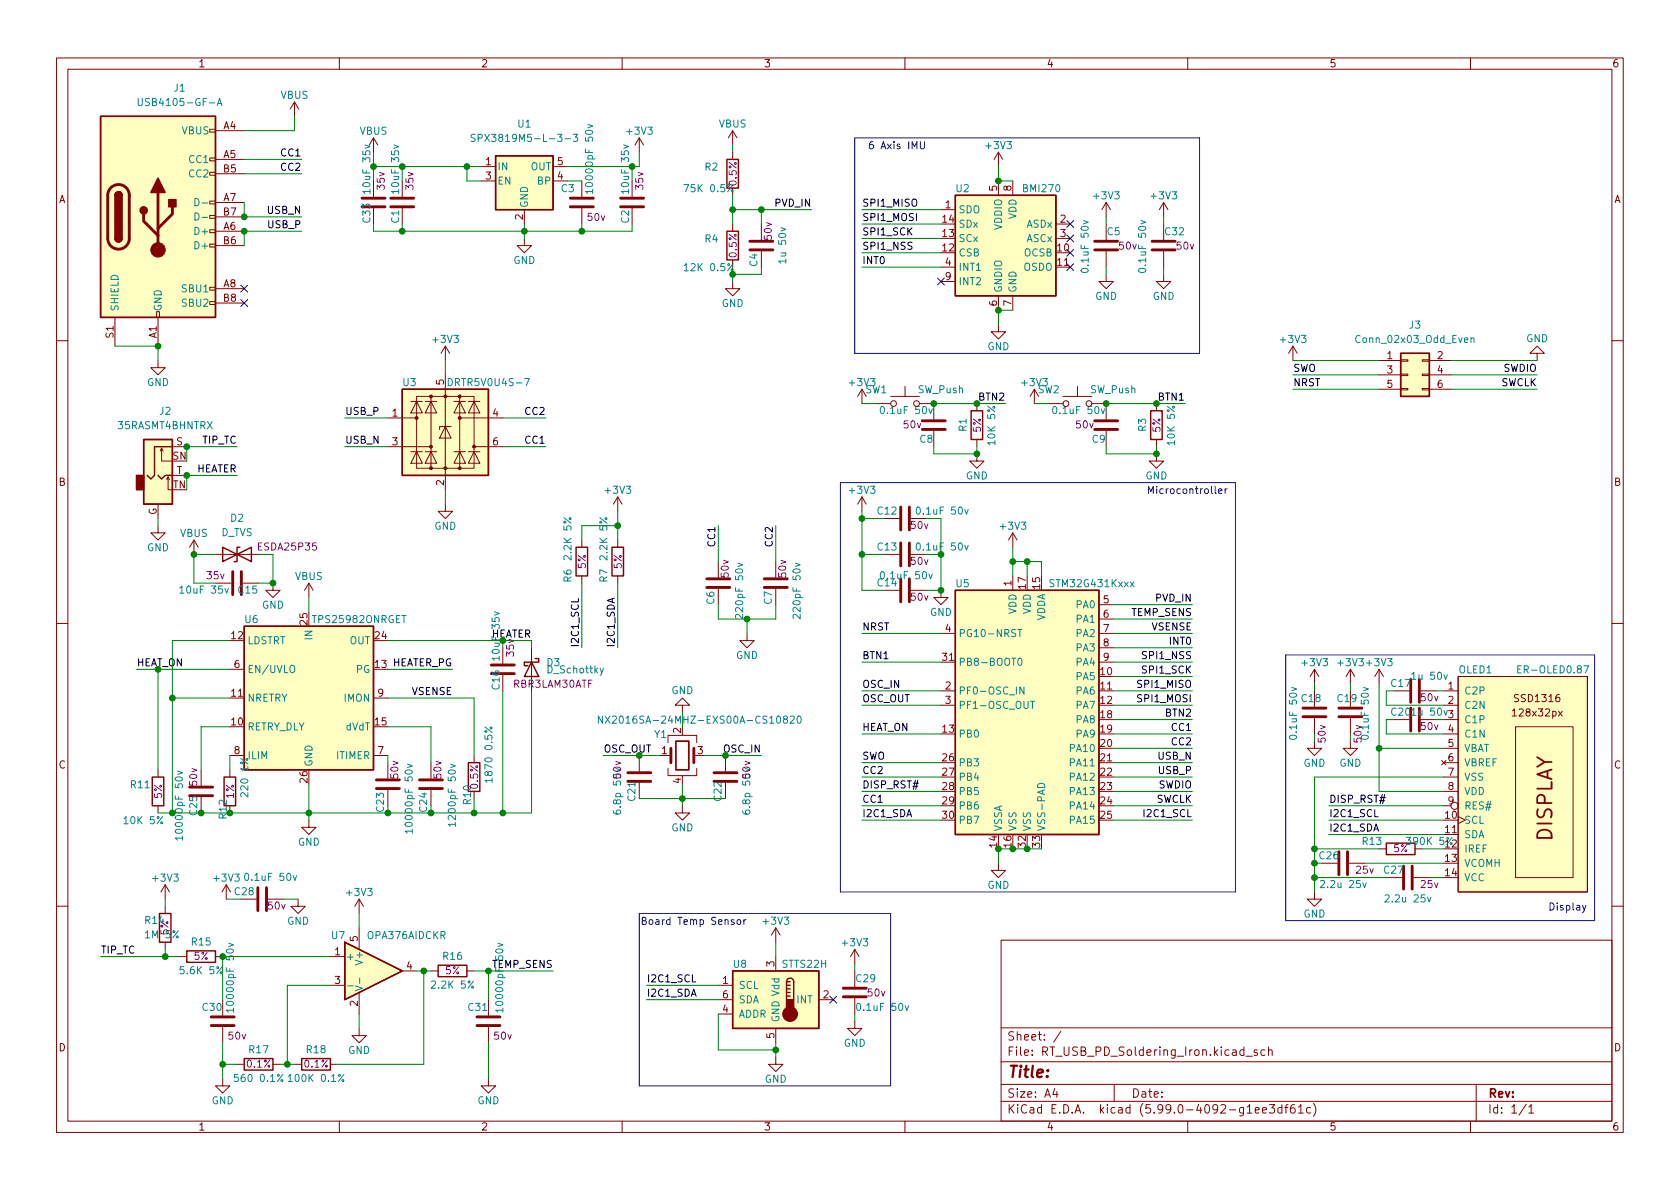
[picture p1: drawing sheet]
<svg xmlns="http://www.w3.org/2000/svg" width="297mm" height="210mm" viewBox="0 0 297 210" stroke-linecap="round" stroke-linejoin="round" font-family="sans-serif">
<g fill="none" stroke="#840000" stroke-width=".18">
<path d="M10 10.2h277v190.1h-277zM12 12.2h273v186.1h-273zM52.1 18l-.8 1.3M52.1 18v2.6M52.1 18l.7 1.3M60 10.2v2M110 10.2v2M160 10.2v2M210 10.2v2M260 10.2v2M37.1 38.1h1v.5h-1zM37.1 35.6h1v.5h-1z"/>
<path d="M37.1 30.5h1v.5h-1zM37.1 27.9h1v.5h-1zM37.1 22.9h1v.5h-1zM38.1 23.1h5.1M38.1 28.2h5.1M38.1 35.8h5.1M38.1 30.7h5.1M38.1 38.3h5.1M66 24.4l-.7 1.2M66 24.4v2.5M66 32v2.8M66 24.4l.8 1.2"/>
<path d="M71.1 32v2.8M71.1 36.8v2.8M85.1 29.5h2.5M85.1 32h2.5M92.7 37.1v2.5M97.8 29.5h2.5M97.8 32h2.5M102.9 32v2.8M102.9 36.8v2.8M111.8 32v2.8M113 24.4v2.5M113 24.4l-.7 1.2"/>
<path d="M113 24.4l.8 1.2M129.5 23.1l-.7 1.3M129.5 23.1v2.5M129.5 26.9v1.3M129.5 39.6v1.3M129.5 23.1l.8 1.3M166.4 37.1h2.5M176.5 26.9v2.6M176.5 32v2.5M176.5 26.9l-.7 1.3M176.5 26.9l.8 1.3M179.1 32v2.5"/>
<path d="M186.7 39.6h2.5M195.6 35.8v2.5M195.6 39.6v2.8M195.6 35.8l-.8 1.3M195.6 35.8l.7 1.3M205.7 35.8v2.5M205.7 39.6v2.8M205.7 35.8l-.7 1.3M205.7 35.8l.8 1.3M20.3 56.1v5.1M27.7 55.1h.5v1h-.5zM27.9 56.1v5.1"/>
<path d="M37.1 53.3h1v.5h-1zM37.1 50.8h1v.5h-1zM37.1 43.2h1v.5h-1zM37.1 40.6h1v.5h-1zM38.1 40.9h5.1M38.1 51h5.1M38.1 43.4h5.1M38.1 53.6h5.1M92.7 42.2v1.2h1.3l-1.3 1.3-1.3-1.3h1.3M129.5 49.8v1.2h1.3l-1.3 1.3-1.2-1.3h1.2M129.5 46v1.2M134.6 44.4v2.8"/>
<path d="M166.4 47.2h2.5M166.4 49.8h2.5M176.5 57.4v1.3h1.3l-1.3 1.2-1.2-1.2h1.2M176.5 52.3v2.6M179.1 52.3v2.6M186.7 47.2h2.5M186.7 42.2h2.5M195.6 48.5v1.3h1.2l-1.2 1.2-1.3-1.2h1.3M195.6 44.4v2.8M205.7 48.5v1.3h1.3l-1.3 1.2-1.2-1.2h1.2M205.7 44.4v2.8M10 60.2h2"/>
<path d="M27.9 63.7v1.3h1.3l-1.3 1.3-1.2-1.3h1.2M28.3 79.8l.3-.6v2.3h1.9M28.6 79.2l.2 .6M30.5 79h2.5M68.6 79h7.6M68.6 73.9h5.1M72.6 79.9h2.1M72.6 71h2.1M73.7 79.9l1 2h-2.1zM73.7 71l1 2h-2.1zM75.2 79.9h2M75.2 71h2"/>
<path d="M76.2 70.1h5.1v12.7h-5.1zM76.2 79.9l1 2h-2zM76.2 71l1 2h-2zM76.2 70.1h-2.5v12.7h2.5M78.7 75.4l1.1 2.1h-2.1zM78.7 61.2l-.7 1.3M78.7 61.2v2.5M78.7 66.3v20.3M78.7 61.2l.8 1.3M79.8 75.4h-2.1v.5M80.3 79.9h2M80.3 71h2"/>
<path d="M81.3 70.1h2.5v12.7h-2.5M81.3 79.9l1 2h-2zM81.3 71l1 2h-2zM81.3 73.9h7.6M82.8 79.9h2M82.8 71h2M83.8 79.9l1 2h-2zM83.8 71l1 2h-2zM83.8 79h5.1M152.4 68.8l-.8 1.3M152.4 68.8v2.6M152.4 68.8l.8 1.3"/>
<path d="M154.9 71.4h2.6M157.5 70.1h5.1M160 68.3v1.8M162.6 71.4h2.5v2.8M165.1 76.2v2.8M172.7 71.4v1.2M172.7 77.7v1.3M182.9 68.8l-.8 1.3M182.9 68.8v2.6M182.9 68.8l.7 1.3M185.4 71.4h2.6M188 70.1h5"/>
<path d="M190.5 68.3v1.8M193 71.4h2.6v2.8M195.6 76.2v2.8M204.5 71.4v1.2M204.5 77.7v1.3M228.6 61.2l-.8 1.3M228.6 61.2v2.5M228.6 61.2l.8 1.3M243.8 63.7h3.8M243.8 66.3h3.8M243.8 68.8h3.8M247.6 68.7h1.3v.3h-1.3z"/>
<path d="M247.6 63.6h1.3v.3h-1.3zM247.6 66.2h1.3v.2h-1.3zM251.5 68.7h1.2v.3h-1.2zM251.5 63.6h1.2v.3h-1.2zM251.5 66.2h1.2v.2h-1.2zM252.7 63.7h3.8M252.7 66.3h3.8M252.7 68.8h3.8M271.8 62.5h1.2l-1.2-1.3-1.3 1.3h1.3v1.2M285 60.2h2M27.9 93v1.2h1.3l-1.3 1.3-1.2-1.3h1.2M27.9 89.1v2.6"/>
<path d="M29.5 84.8l.2-.5v2.3h.8M29.7 84.3l.3 .5M30.5 84.1h2.5M34.3 95.5l-.8 1.3M34.3 95.5v2.5M34.3 95.5l.8 1.3M38.1 98h7.6M78.7 89.1v1.3h1.3l-1.3 1.3-1.2-1.3h1.2M102.9 95.5v1.3M109.2 87.9v2.5M109.2 95.5v1.3M109.2 87.9l-.7 1.2"/>
<path d="M109.2 87.9l.8 1.2M152.4 87.9v2.5M152.4 87.9l-.8 1.2M152.4 87.9l.8 1.2M156.2 98h2.8M156.2 91.7h2.8M172.7 80.3v1.2h1.3l-1.3 1.3-1.3-1.3h1.3M179.1 94.2l-.8 1.3M179.1 94.2v2.6M179.1 94.2l.7 1.3M204.5 80.3v1.2h1.2l-1.2 1.3-1.3-1.3h1.3M10 110.2h2"/>
<path d="M38.1 103.1h2.8M40.6 118.4h2.6M48.3 103.1v1.3h1.2l-1.2 1.3-1.3-1.3h1.3M54.6 103.1l-.8 1.3M54.6 103.1v2.6M54.6 103.1l.8 1.3M88.9 114.5v2.8M94 114.5v7.7M102.9 101.8v1.3M109.2 101.8v1.3M127 104.1v2.8M132.1 112v1.3h1.2l-1.2 1.2-1.3-1.2h1.3"/>
<path d="M137.2 104.1v2.8M156.2 104.4h2.8M166.4 104.4v1.3h1.2l-1.2 1.2-1.3-1.2h1.3M166.4 112h2.5M166.4 117.1h2.5M179.1 101.8v2.6M194.3 112h2.5M194.3 106.9h2.5M194.3 109.5h2.5M194.3 114.5h2.5M194.3 117.1h2.5M232.4 118.4v2.5"/>
<path d="M232.4 118.4l-.8 1.2M232.4 118.4l.8 1.2M238.8 118.4v2.5M238.8 118.4l-.8 1.2M238.8 118.4l.7 1.2M243.8 118.4l-.7 1.2M243.8 118.4v2.5M243.8 118.4l.8 1.2M257.8 119.6h22.9v38.1h-22.9zM285 110.2h2M27.9 136.1v1.3M35.6 136.1v2.8"/>
<path d="M40.6 133.6h2.6M40.6 123.4h2.6M40.6 136.1v1.3M66 133.6h2.6M66 123.4h2.6M68.6 139.7v2.8M76.2 139.7v2.8M83.8 133.6v1.3M113 133.6v2.8M113 138.4v2.8M118.1 135.9v1.3h5.1v-1.3M118.1 131.3v-1.3h5.1v1.3"/>
<path d="M118.1 133.6h.5M120.6 124.7h1.3l-1.3-1.3-1.2 1.3h1.2v1.3M122.7 133.6h.5M128.3 133.6v2.8M128.3 138.4v2.8M166.4 122.2h2.5M166.4 124.7h2.5M194.3 122.2h2.5M194.3 134.9h2.5M232.4 131.1v1.2h1.3l-1.3 1.3-1.3-1.3h1.3M232.4 122.2v2.8M232.4 127v2.8"/>
<path d="M238.8 131.1v1.2h1.2l-1.2 1.3-1.3-1.3h1.3M238.8 122.2v2.8M238.8 127v2.8M246.4 122.2h2.8M246.4 127.2h2.8M254.9 134.5l.8 .7M255.3 122.2h2.5M255.3 124.7h2.5M255.3 127.2h2.5M255.3 129.8h2.5M255.3 132.3h2.5M255.3 134.9h2.5"/>
<path d="M255.3 137.4h2.5M255.3 139.9h2.5M255.7 134.5l-.8 .7M268 128.5h10.1v26.7h-10.1zM275.6 125.8l.6 .8M276.2 125.8l-.6 .8M27.9 142.5v1.3M29.2 156.5l-.8 1.2M29.2 156.5v2.5M29.2 156.5l.8 1.2M35.6 141v2.8M40 156.5l-.8 1.2"/>
<path d="M40 156.5v2.5M40 156.5l.8 1.2M42.5 159h2.8M52.7 159v1.3h1.3l-1.3 1.2-1.3-1.2h1.3M54.6 145v1.3h1.3l-1.3 1.3-1.3-1.3h1.3M63.5 159l-.8 1.3M63.5 159v2.5M63.5 159l.8 1.3M120.6 142.5v1.3h1.3l-1.3 1.2-1.2-1.2h1.2M176.5 152.6v1.3h1.3l-1.3 1.3-1.2-1.3h1.2M232.4 157.7v1.3h1.3l-1.3 1.3-1.3-1.3h1.3M233.7 152.6h2.8"/>
<path d="M238.5 152.6h2.8M243.8 150.1h1.3M245.1 155.2h2.8M249.9 155.2h2.8M250.2 150.1h1.3M255.3 142.5h1.2M255.3 147.6h2.5M257.8 144.4l1.3 .6-1.3 .7M10 160.2h2M29.2 160.3v1.2M29.2 166.6v1.3M31.7 169.2h1.3"/>
<path d="M38.1 169.2h1.3M39.4 176.8v2.8M58.4 169.2h2.6M58.4 174.2h2.6M63.5 164.1v3.8M63.5 175.5v3.8M71.1 171.7h2.6M76.2 171.7h1.3M82.5 171.7h1.3M86.4 176.8v2.8M127 174.2h2.5M127 176.8h2.5"/>
<path d="M127 179.3h2.5M137.2 164.1v2.5M137.2 169.2v2.5M137.2 164.1l-.8 1.2M137.2 164.1l.7 1.2M144.8 176.8h2.5M151.1 167.9v2.5M151.1 171.7v2.8M151.1 176.5v2.8M151.1 167.9l-.7 1.3M151.1 167.9l.8 1.3M177 166.3h108v32h-108z"/>
<path d="M285 160.2h2M39.4 190.7v1.3h1.2l-1.2 1.3-1.3-1.3h1.3M39.4 181.6v2.8M41.9 188.2h1.3M48.3 188.2h1.2M52.1 188.2h1.2M58.4 188.2h1.3M60 198.3v2M63.5 181.9v1.2h1.3l-1.3 1.3-1.3-1.3h1.3M86.4 190.7v1.3h1.2l-1.2 1.3-1.3-1.3h1.3M86.4 181.6v2.8M110 198.3v2"/>
<path d="M137.2 186.9v1.3h1.2l-1.2 1.3-1.3-1.3h1.3M137.2 181.9v2.5M151.1 180.6v1.3h1.3l-1.3 1.2-1.2-1.2h1.2M160 198.3v2M177 194.8h108M177 191.8h108M177 187.8h108M177 181.8h108M186.5 192.5l-.4 1h1M186.9 193v1M187.6 182.4l-1.3 1.9M197 191.8v3"/>
<path d="M210 198.3v2M220.3 186.8h1.1M221.9 196.3l.7-.1v-.3l-.5-.1-.2 .2 .1 .8h.6M222.3 185.7l-.4-.1-.2 .2 .1 .3 .5 .1v.4h-.6M223.2 196.3l.7-.1v-.3l-.5-.1-.2 .2 .1 .8h.6M223.6 185.7l-.4-.1-.3 .3v.4l.2 .3h.5M224.3 185.8l.2-.2 .4 .1v.9M224.3 185.1v1.5M224.4 195.3h1l-.5 .6 .4 .1v.7l-.2 .1h-.5l-.2-.1M226.6 195.9l-.4-.1-.3 .3v.4l.2 .3h.5M226.6 195.3v1.5M227.1 195.8h.6"/>
<path d="M227.7 195.3l-.3 .2v1.3M228.9 195.3a.59 .59 0 0 0-.8 .7v.5l.2 .3h.4l.2-.1 .1-.5-.1-.2-.5-.1-.3 .3M229.6 195.8l.4-.5v1.5M229.6 196.8h.8M231.7 195.9l-.4-.1-.3 .3v.4l.1 .3h.6M232.2 195.1a1.72 1.72 0 0 1 0 2.3M260 198.3v2M261 191.8v6.5M269.9 195.3l-1.3 1.9M270.3 195.8l.4-.5v1.5M270.3 196.8h.9"/>
<circle cx="158" cy="71.4" r=".51"/>
<circle cx="162.1" cy="71.4" r=".51"/>
<circle cx="188.5" cy="71.4" r=".51"/>
<circle cx="192.5" cy="71.4" r=".51"/>
<circle cx="257.2" cy="142.5" r=".63"/>
</g>
<g fill="none" stroke="#840000" stroke-width=".51">
<path d="M19.6 33.2a1.91 1.91 0 0 1 2.1-.4 1.91 1.91 0 0 1 1.2 1.7v7.7a1.91 1.91 0 0 1-1.9 1.9 1.91 1.91 0 0 1-2-1.9l.1-7.8 .1-.7zM25.4 37.8v1.3l2.5 2.6M27.9 34v10.2M30.5 36.6v1.2l-2.6 2.6M64 36.6h4.1M64 35h4.1M69.1 36.6h4.1M69.1 35h4.1M100.8 36.6h4.1M100.8 35h4.1M109.7 36.6h4.1M109.7 35h4.1"/>
<path d="M132.6 42.7h4.1M132.6 44.2h4.1M193.5 42.7h4.1M193.5 44.2h4.1M203.7 42.7h4.1M203.7 44.2h4.1M163.1 74.4h4M163.1 75.9h4M193.5 74.4h4.1M193.5 75.9h4.1M159.3 89.7v4M159.3 96v4.1"/>
<path d="M160.8 89.7v4M160.8 96v4.1M41.1 101.1v4.1M42.7 101.1v4.1M86.9 119.1h4M86.9 117.6h4M125 102.4h4M125 103.9h4M135.1 102.4h4.1M135.1 103.9h4.1M159.3 102.4v4M160.8 102.4v4"/>
<path d="M33.5 139.2h4.1M66.5 137.9h4.1M66.5 139.4h4.1M74.2 137.9h4M74.2 139.4h4M111 136.6h4.1M111 138.2h4.1M118.6 132.3v2.6M122.7 132.3v2.6M126.2 136.6h4.1M126.2 138.2h4.1M230.4 126.7h4"/>
<path d="M230.4 125.2h4M236.7 126.7h4.1M236.7 125.2h4.1M249.4 120.1v4.1M249.4 125.2v4.1M251 120.1v4.1M251 125.2v4.1M33.5 140.7h4.1M45.6 157v4M47.1 157v4M236.7 150.6v4.1M238.3 150.6v4.1"/>
<path d="M248.2 153.2v4M249.7 153.2v4M37.3 179.8h4.1M84.3 179.8h4.1M149.1 176.3h4.1M149.1 174.7h4.1M37.3 181.4h4.1M84.3 181.4h4.1"/>
</g>
<g fill="none" stroke="#008484" stroke-width=".18">
<path d="M24.4 17.4v1l.3 .3 .3-.1 .2-.2v-1M38.4 18.7l.4-1.3 .4 1.3M38.5 18.3h.6M34.5 35.1a.64 .64 0 0 1 .7 .6 .64 .64 0 0 1-.7 .7zM34.5 37.7a.64 .64 0 0 1 .7 .6 .64 .64 0 0 1-.7 .6zM35.7 35.9h1M35.7 38.4h1M64.6 25.6l.8 .3-.8 .3M65.4 33.9h-1.3l.4 .3M65.4 33.5v.7M69.6 25.6l.9 .3-.9 .3M70.5 33.9h-1.3l.4 .3"/>
<path d="M70.5 33.5v.7M84 23.8h-.5l-.2 .1v.3l.6 .3 .1 .3-.2 .2h-.5M84.5 24.4h.7l.1-.2-.1-.3-.7-.1v1.2M99.9 24.5h1M101.4 23.8h.7l-.4 .4 .4 .2v.5l-.2 .1-.5-.1M103.9 22l.9 .3-.9 .3M104.8 33.9h-1.3l.4 .3M104.8 33.5v.7M110.3 25.6l.8 .3-.8 .3M111.1 33.9h-1.2l.3 .3M111.1 33.5v.7M191.6 39l.8 .3-.8 .3"/>
<path d="M201.7 39l.9 .3-.9 .3M121 47l.3-.4v1.3M121 47.9h.7M138.1 40.3l.8 .3-.8 .3M260.1 59.9l.2-.2 .3 .1v.8M260.1 59.7v.9M79.3 66.9a.64 .64 0 0 1 .7 .7 .64 .64 0 0 1-.7 .6zM92.7 66.9h.9l-.6 1.3M164.2 72.3l.3 .8 .3-.8M194.7 72.3l.3 .8 .3-.8M130.5 99.6l.8 .3-.8 .3M140.6 99.6l.9 .3-.9 .3"/>
<path d="M170.6 90.1l.3 .8 .3-.8M170.6 96.4l.3 .9 .3-.9M31.8 104l.4-.4v1.3M31.8 104.9h.7M39.8 104l.3 .9 .3-.9M51.4 117.7h.2a.43 .43 0 0 1 .5 .4v.4a.42 .42 0 0 1-.4 .5 .42 .42 0 0 1-.4-.5v-.4zM87.4 108.2l.9 .3-.9 .3M88.3 116.4h-1.3l.4 .4M88.3 116v.8M106.7 118.2l-.4 1.1-.2 .1M131.3 108.6v.8l-.9-.8-.4 .3 .2 .5M141.5 108.6v.8l-.9-.8-.4 .3 .1 .5"/>
<path d="M164.2 101.5l.3 .9 .3-.9M180 111.3h.7M180.1 116.5l.2-.1a.68 .68 0 0 1 .4 .6 .68 .68 0 0 1-.4 .7 .84 .84 0 0 1-.2-1.2zM180.3 111.3v1.3M199.8 102.9l.7 .9M200.5 102.9l-.7 .9M255.3 119.3l.3 .8 .3-.8M268.4 118.3h.4M269 117.7h-.6v1.3h.6M280 117.7h.9l-.6 1.3M31.4 136.3l.9 .4-.9 .3M72 135.1l.9 .3-.9 .3"/>
<path d="M79.7 135.1l.8 .3-.8 .3M85.7 128.6l1.3 .9M87 138h-1.3l.4 .4M87 137.6v.8M106.5 126.6v1.3l-.7-1.3v1.3M107 126.6l.8 1.3M107.8 126.6l-.8 1.3M139.7 126.7l.5-.1 .2 .4-.7 .9h.7M141 126.7l.2-.1a.68 .68 0 0 1 .5 .7 .68 .68 0 0 1-.5 .6l-.2-.1-.1-.4zM181 121.5v1.2l-.7-1.2v1.2M182.2 124h.7M182.6 124v1.3"/>
<path d="M183.6 138.6a.66 .66 0 0 1 .8 0 .66 .66 0 0 1 .3 .6h-1.2zM228.4 121.5l.8 .3-.8 .3M241.1 121.5l.8 .3-.8 .3M255.3 125.6l.3 .9 .3-.9M32.3 148.2h-1.3l.3 .4M32.3 147.8v.8M51.8 154.8l.3 .9 .3-.9M72.9 147h-1.3l.4 .3M72.9 146.6v.7M80.5 145.8h-1.3l.4 .3M80.5 145.4v.7M233.5 155.8l.5-.1 .2 .4-.8 .9h.8"/>
<path d="M241 156.1l.3 .9 .3-.9M244.9 158.4l.5-.2 .2 .4-.8 .9h.8M252.4 158.7l.3 .8 .3-.8M40.4 166.8l.9 .3-.9 .3M41.3 178.6h-1.3l.4 .4M41.3 178.3v.7M61.5 174.3h.9M62.8 174.3l1.3 .5-1.3 .4M63.6 172.9v1M88.1 166.8l.8 .3-.8 .3M88.9 178.6h-1.3l.4 .4M88.9 178.3v.7"/>
<path d="M160 177.8l.3 .9 .3-.9M50 190l-1 1.3M51 190.3l.3-.3v1.3M51 191.3h.7M60.8 190l-1 1.3"/>
<circle cx="86.8" cy="128.7" r=".18"/>
<circle cx="49.8" cy="191.1" r=".18"/>
<circle cx="60.6" cy="191.1" r=".18"/>
</g>
<g fill="none" stroke="#840000" stroke-width=".25">
<path d="M17.8 20.6h20.3v35.5h-20.3zM20.3 34.5a.64 .64 0 0 1 .7-.6 .64 .64 0 0 1 .6 .6M87.6 27.6h10.2v9.5h-10.2zM128.5 28.2h2.1v5.1h-2.1zM168.9 34.5h17.8v17.8h-17.8zM20.3 42.2a.64 .64 0 0 0 .7 .6 .64 .64 0 0 0 .6-.6M128.5 40.9h2.1v5.1h-2.1zM25.4 77.7h5.1v11.4h-5.1zM30.5 79h-3.2v5.1l-.6 .6-.7-.6M71.1 68.8h15.3v15.3h-15.3zM171.7 72.6h2v5.1h-2zM203.5 72.6h2v5.1h-2z"/>
<path d="M247.6 62.5h5.1v7.6h-5.1zM27.9 84.1l.7 .6 .6-.6h1.3M39.4 96.8l5 2.5v-2.5l-5 2.5zM42.4 96.8h-.5v2.5h-.5M101.9 96.8h2v5h-2zM108.2 96.8h2v5h-2zM43.2 110.7h22.8v25.4h-22.8zM94 117.1l1.2 2.5h-2.5zM94.6 116.5h.6v.6h-2.5v.6h.6M168.9 104.4h25.4v43.2h-25.4zM26.9 137.4h2.1v5.1h-2.1zM39.6 137.4h2.1v5.1h-2.1z"/>
<path d="M82.8 134.9h2v5h-2zM245.1 149.1h5.1v2h-5.1zM28.2 161.5h2v5.1h-2zM33 168.1h5.1v2.1h-5.1zM61 166.6l10.1 5.1-10.1 5.1zM77.5 170.7h5v2h-5zM129.5 171.7h15.3v10.2h-15.3zM139.1 173.6a.64 .64 0 0 1 .6-.6 .64 .64 0 0 1 .6 .6v3.2M139.1 176.1h.6M139.1 175.5h.6M139.1 174.9h.6M139.1 174.2h.6"/>
<path d="M139.1 173.6v3.2M139.1 173.6h.6M43.2 187.2h5.1v2h-5.1zM53.3 187.2h5.1v2h-5.1z"/>
</g>
<g fill="#ffffc2" stroke="#ffffc2" stroke-width=".18">
<path d="M25.4 77.7h5.1v11.4h-5.1z"/>
<path d="M247.6 62.5h5.1v7.6h-5.1z"/>
<path d="M43.2 110.7h22.8v25.4h-22.8z"/>
<path d="M87.6 27.6h10.2v9.5h-10.2z"/>
<path d="M71.1 68.8h15.3v15.3h-15.3z"/>
<path d="M17.8 20.6h20.3v35.5h-20.3z"/>
<path d="M168.9 34.5h17.8v17.8h-17.8z"/>
<path d="M257.8 119.6h22.9v38.1h-22.9z"/>
<path d="M168.9 104.4h25.4v43.2h-25.4z"/>
<path d="M61 166.6l10.1 5.1-10.1 5.1z"/>
<path d="M129.5 171.7h15.3v10.2h-15.3z"/>
</g>
<g fill="#840000" stroke="#840000" stroke-width=".25">
<path d="M24.1 84.1h1.3v2.5h-1.3z"/>
<path d="M20.3 42.2h1.3a.64 .64 0 0 1-.6 .6 .64 .64 0 0 1-.7-.6z"/>
<path d="M20.5 34.1a.64 .64 0 0 1 .7-.1 .64 .64 0 0 1 .4 .5h-1.3z"/>
<path d="M20.3 34.5h1.3v7.7h-1.3z"/>
<path d="M29.8 35.3h1.3v1.3h-1.3z"/>
<path d="M27.9 31.5l1.3 2.5h-2.5z"/>
<path d="M139.1 176.8h1.2v1.9h-1.2z"/>
<circle cx="25.4" cy="37.2" r=".63"/>
<circle cx="139.7" cy="179.3" r="1.27"/>
</g>
<g fill="#840000" stroke="#840000" stroke-width=".18">
<circle cx="73.7" cy="73.9" r=".25"/>
<circle cx="76.2" cy="82.8" r=".25"/>
<circle cx="76.2" cy="79" r=".25"/>
<circle cx="76.2" cy="70.1" r=".25"/>
<circle cx="78.7" cy="82.8" r=".25"/>
<circle cx="78.7" cy="70.1" r=".25"/>
<circle cx="81.3" cy="82.8" r=".25"/>
<circle cx="81.3" cy="73.9" r=".25"/>
<circle cx="81.3" cy="70.1" r=".25"/>
<circle cx="83.8" cy="79" r=".25"/>
<circle cx="27.9" cy="44.2" r="1.27"/>
</g>
<path d="M119.5 131.1h2.3v5h-2.3z" fill="none" stroke="#840000" stroke-width=".3"/>
<path d="M151.1 24.4h61v38.1h-61zM154.3 25l-.3 .1a.86 .86 0 0 0 0 1.2l.4-.1v-.4l-.2-.3h-.2l-.3 .3M148.6 85.3h69.8v72.4h-69.8zM203.1 87.3v-1.3l.4 .9 .4-.9v1.3M216.6 86.4v.9M217 86.4l-.4 .3M227.3 115.8h54.6v47h-54.6zM113 161.5h44.5v30.5h-44.5zM113.6 162.8h.5l.1-.2v-.3l-.6-.1v1.3h.4l.2-.1 .1-.3-.3-.3M114.9 162.7l.3-.1 .2 .3v.3l-.2 .3-.3-.1-.1-.2zM131.9 162.6l-.4 .3" fill="none" stroke="#0000c2" stroke-width=".18"/>
<g fill="none" stroke="#008400" stroke-width=".18">
<path d="M43.2 35.8v2.5h10.1M43.2 28.2h10.1M43.2 30.7h10.1M52.1 20.6v2.5h-8.9M66 29.5h19.1M66 39.6v1.3h45.8v-1.3M71.1 39.6v1.3M82.5 29.5v2.5h2.6M92.7 39.6v2.6M100.3 32h2.6M102.9 39.6v1.3M113 26.9v2.6h-12.7"/>
<path d="M129.5 25.6v1.3M129.5 34.5v5.1M129.5 37.1h14M134.6 37.1v2.5M152.4 37.1h14M152.4 39.6h14M176.5 29.5v2.5h2.6M195.6 38.3v1.3M205.7 38.3v1.3M53.3 40.9h-10.1v2.5M134.6 47.2v1.3h-5.1v1.3M152.4 47.2h14"/>
<path d="M152.4 44.7h14M152.4 42.2h14M179.1 54.9h-2.6v2.5M195.6 47.2v1.3M205.7 47.2v1.3M20.3 61.2h7.6v2.5M41.9 79h-8.9v2.5M61 79h7.6M61 73.9h7.6M78.7 63.7v2.6M88.9 79h7.6M88.9 73.9h7.6"/>
<path d="M152.4 71.4h2.5M165.1 79v1.3h7.6v-1.3M165.1 71.4h12.7M182.9 71.4h2.5M195.6 79v1.3h8.9v-1.3M195.6 71.4h13.9M228.6 68.8h15.2M228.6 66.3h15.2M228.6 63.7h15.2M256.5 68.8h15.3M256.5 66.3h15.3M256.5 63.7h15.3"/>
<path d="M27.9 91.7v1.3M38.1 98h-3.8v5.1h3.8M41.9 84.1h-8.9v2.5M45.7 98h2.6v5.1h-2.6M78.7 86.6v2.5M109.2 90.4v5.1M109.2 93h-6.3v2.5M127 93v6.3M137.2 93v6.3M152.4 90.4v14h3.8M152.4 98h3.8M152.4 91.7h3.8"/>
<path d="M163.8 91.7h2.6v12.7h-2.6M163.8 98h2.6M179.1 99.3h5v2.5M179.1 96.8v5M181.6 99.3v2.5M24.1 118.4h16.5M27.9 118.4v17.7M40.6 113.3h-10.1v30.5M54.6 105.7v2.5M68.6 118.4h11.4M68.6 113.3h25.4v1.2M102.9 103.1v11.4"/>
<path d="M109.2 103.1v11.4M127 106.9v2.6h10.2v-2.6M132.1 109.5v2.5M152.4 117.1h14M152.4 112h14M196.8 119.6h14M196.8 117.1h14M196.8 114.5h14M196.8 112h14M196.8 109.5h14M196.8 106.9h14M30.5 123.4h10.1"/>
<path d="M40.6 128.5h-5v7.6M40.6 133.6v2.5M54.6 138.7v6.3M68.6 123.4h15.2v10.2M68.6 128.5h7.6v6.4M68.6 133.6v1.3M88.9 122.2v21.6M94 122.2v21.6h-66.1M106.7 133.6h10.1M120.6 126v2.5M120.6 138.7v3.8M124.5 133.6h10.1"/>
<path d="M152.4 122.2h14M152.4 124.7h14M152.4 129.8h14M152.4 134.9h14M152.4 137.4h14M152.4 139.9h14M196.8 122.2h14M196.8 124.7h14M196.8 127.2h14M196.8 132.3h14M196.8 129.8h14M196.8 134.9h14"/>
<path d="M196.8 137.4h14M196.8 139.9h14M232.4 120.9v1.3M232.4 129.8v1.3M238.8 120.9v1.3M238.8 129.8v1.3M243.8 120.9v19h11.5M243.8 132.3h11.5M246.4 122.2h-1.3v2.5h10.2M246.4 127.2h-1.3v2.6h10.2M254 122.2h1.3M254 127.2h1.3"/>
<path d="M255.3 137.4h-22.9v20.3M29.2 159v1.3M40 159h2.5M50.2 159h2.5M68.6 142.5v1.3M76.2 142.5v1.3M83.8 141.2v2.6M113 141.2h15.3M152.4 142.5h14M152.4 145h14M184.1 150.1h-7.6v2.5M196.8 142.5h14"/>
<path d="M196.8 145h14M232.4 150.1h11.4M232.4 152.6h1.3M232.4 155.2h12.7M234.9 142.5h20.4M234.9 145h20.4M234.9 147.6h20.4M241.3 152.6h14M251.5 150.1h3.8M252.7 155.2h2.6M17.8 169.2h13.9M29.2 167.9v1.3"/>
<path d="M58.4 169.2h-19v7.6M58.4 174.2h-7.6v14M63.5 161.5v2.6M63.5 179.3v2.6M73.7 171.7h2.5M74.9 171.7v16.5h-15.2M83.8 171.7h14M86.4 171.7v5.1M114.3 174.2h12.7M114.3 176.8h12.7M127 179.3v6.4h10.2M137.2 166.6v2.6"/>
<path d="M151.1 170.4v1.3M151.1 179.3v1.3M39.4 184.4v6.3M39.4 188.2h2.5M49.5 188.2h2.6M86.4 184.4v6.3M137.2 184.4v2.5"/>
</g>
<g fill="none" stroke="#000084" stroke-width=".18">
<path d="M188.6 39l1.2 1.2M189.8 39l-1.2 1.2M42.6 53l1.2 1.2M42.6 50.4l1.2 1.3M43.8 53l-1.2 1.2M43.8 50.4l-1.2 1.3M165.8 49.2l1.2 1.2M167 49.2l-1.2 1.2M188.6 44.1l1.2 1.2M188.6 46.6l1.2 1.2M188.6 41.5l1.2 1.3M189.8 44.1l-1.2 1.2"/>
<path d="M189.8 46.6l-1.2 1.2M189.8 41.5l-1.2 1.3M146.7 176.2l1.2 1.2M147.9 176.2l-1.2 1.2"/>
</g>
<g fill="#008400" stroke="#008400" stroke-width=".18">
<circle cx="39.4" cy="169.2" r=".51"/>
<circle cx="54.6" cy="143.8" r=".51"/>
<circle cx="68.6" cy="143.8" r=".51"/>
<circle cx="86.4" cy="171.7" r=".51"/>
<circle cx="74.9" cy="171.7" r=".51"/>
<circle cx="50.8" cy="188.2" r=".51"/>
<circle cx="39.4" cy="188.2" r=".51"/>
<circle cx="111.8" cy="29.5" r=".51"/>
<circle cx="102.9" cy="40.9" r=".51"/>
<circle cx="92.7" cy="40.9" r=".51"/>
<circle cx="129.5" cy="37.1" r=".51"/>
<circle cx="30.5" cy="143.8" r=".51"/>
<circle cx="35.6" cy="143.8" r=".51"/>
<circle cx="40.6" cy="143.8" r=".51"/>
<circle cx="27.9" cy="118.4" r=".51"/>
<circle cx="30.5" cy="123.4" r=".51"/>
<circle cx="29.2" cy="169.2" r=".51"/>
<circle cx="48.3" cy="103.1" r=".51"/>
<circle cx="27.9" cy="61.2" r=".51"/>
<circle cx="33" cy="79" r=".51"/>
<circle cx="33" cy="84.1" r=".51"/>
<circle cx="66" cy="29.5" r=".51"/>
<circle cx="43.2" cy="38.3" r=".51"/>
<circle cx="34.3" cy="98" r=".51"/>
<circle cx="71.1" cy="29.5" r=".51"/>
<circle cx="82.6" cy="29.5" r=".51"/>
<circle cx="71.1" cy="40.9" r=".51"/>
<circle cx="43.2" cy="40.9" r=".51"/>
<circle cx="88.9" cy="113.3" r=".51"/>
<circle cx="132.1" cy="109.5" r=".51"/>
<circle cx="172.7" cy="71.4" r=".51"/>
<circle cx="172.7" cy="80.3" r=".51"/>
<circle cx="166.4" cy="104.4" r=".51"/>
<circle cx="166.4" cy="98" r=".51"/>
<circle cx="179.1" cy="99.3" r=".51"/>
<circle cx="152.4" cy="91.7" r=".51"/>
<circle cx="152.4" cy="98" r=".51"/>
<circle cx="88.9" cy="143.8" r=".51"/>
<circle cx="113" cy="133.6" r=".51"/>
<circle cx="176.5" cy="150.1" r=".51"/>
<circle cx="179.1" cy="150.1" r=".51"/>
<circle cx="181.6" cy="150.1" r=".51"/>
<circle cx="76.2" cy="143.8" r=".51"/>
<circle cx="83.8" cy="143.8" r=".51"/>
<circle cx="120.7" cy="141.2" r=".51"/>
<circle cx="128.3" cy="133.6" r=".51"/>
<circle cx="137.2" cy="185.7" r=".51"/>
<circle cx="109.2" cy="93" r=".51"/>
<circle cx="129.5" cy="48.5" r=".51"/>
<circle cx="134.6" cy="37.1" r=".51"/>
<circle cx="176.5" cy="32" r=".51"/>
<circle cx="176.5" cy="54.9" r=".51"/>
<circle cx="165.1" cy="71.4" r=".51"/>
<circle cx="195.6" cy="71.4" r=".51"/>
<circle cx="204.5" cy="71.4" r=".51"/>
<circle cx="204.5" cy="80.3" r=".51"/>
<circle cx="243.8" cy="132.3" r=".51"/>
<circle cx="232.4" cy="150.1" r=".51"/>
<circle cx="232.4" cy="152.6" r=".51"/>
<circle cx="232.4" cy="155.2" r=".51"/>
<circle cx="181.6" cy="99.3" r=".51"/>
</g>
<text font-size="3.5" fill="#840000" x="274.5" y="148.9" transform="rotate(-90 274.5 148.9)">DISPLAY</text>
<text font-size="2.8" fill="#840000" x="178" y="190.6">Title:</text>
<g font-size="2.1" fill="#840000">
<text x="178" y="184">Sheet: /</text>
<text x="178" y="186.7">File: RT_USB_PD_Soldering_Iron.kicad_sch</text>
<text x="178" y="196.9">KiCad E.D.A. kicad (5.99.0-4092-g1ee3df61c)</text>
<text x="178" y="194.1">Size: A4</text>
<text x="200" y="194.1">Date:</text>
<text x="263" y="194.1">Rev:</text>
<text x="263" y="196.9">Id: 1/1</text>
</g>
<g font-size="1.8" fill="#840000">
<text x="35" y="11.9">1</text>
<text x="85" y="11.9">2</text>
<text x="135" y="11.9">3</text>
<text x="185" y="11.9">4</text>
<text x="235" y="11.9">5</text>
<text x="285" y="11.9">6</text>
<text x="39.5" y="22.9">A4</text>
<text x="39.5" y="27.9">A5</text>
<text x="85.9" y="29.2">1</text>
<text x="98.6" y="29.2">5</text>
<text x="10.3" y="35.9">A</text>
<text x="39.5" y="35.6">A7</text>
<text x="39.5" y="30.5">B5</text>
<text x="85.9" y="31.7">3</text>
<text x="98.6" y="31.7">4</text>
<text x="176.3" y="33.8" transform="rotate(-90 176.3 33.8)">5</text>
<text x="178.8" y="33.8" transform="rotate(-90 178.8 33.8)">8</text>
<text x="285.3" y="35.9">A</text>
<text x="39.5" y="40.6">A6</text>
<text x="39.5" y="38.1">B7</text>
<text x="92.5" y="38.8" transform="rotate(-90 92.5 38.8)">2</text>
<text x="166.7" y="41.9">13</text>
<text x="166.7" y="39.4">14</text>
<text x="167.1" y="36.8">1</text>
<text x="187.5" y="39.4">2</text>
<text x="187.5" y="41.9">3</text>
<text x="39.5" y="43.2">B6</text>
<text x="166.7" y="44.4">12</text>
<text x="167.1" y="47">4</text>
<text x="187" y="44.4">10</text>
<text x="187" y="47">11</text>
<text x="39.5" y="50.8">A8</text>
<text x="39.5" y="53.3">B8</text>
<text x="167.1" y="49.5">9</text>
<text x="20.1" y="59.7" transform="rotate(-90 20.1 59.7)">S1</text>
<text x="27.7" y="59.8" transform="rotate(-90 27.7 59.8)">A1</text>
<text x="176.3" y="54.1" transform="rotate(-90 176.3 54.1)">6</text>
<text x="178.8" y="54.1" transform="rotate(-90 178.8 54.1)">7</text>
<text x="245.3" y="63.5">1</text>
<text x="254.1" y="63.5">2</text>
<text x="78.5" y="68.1" transform="rotate(-90 78.5 68.1)">5</text>
<text x="245.3" y="66">3</text>
<text x="245.3" y="68.6">5</text>
<text x="254.1" y="66">4</text>
<text x="254.1" y="68.6">6</text>
<text x="69.4" y="73.7">1</text>
<text x="87.1" y="73.7">4</text>
<text x="30.5" y="81.3">SN</text>
<text x="31.2" y="78.7">S</text>
<text x="31.2" y="83.8">T</text>
<text x="69.4" y="78.7">3</text>
<text x="87.1" y="78.7">6</text>
<text x="10.3" y="85.9">B</text>
<text x="30.6" y="86.4">TN</text>
<text x="78.5" y="85.8" transform="rotate(-90 78.5 85.8)">2</text>
<text x="285.3" y="85.9">B</text>
<text x="27.7" y="91.1" transform="rotate(-90 27.7 91.1)">G</text>
<text x="178.8" y="103.6" transform="rotate(-90 178.8 103.6)">1</text>
<text x="181.4" y="104.1" transform="rotate(-90 181.4 104.1)">17</text>
<text x="183.9" y="104.1" transform="rotate(-90 183.9 104.1)">15</text>
<text x="195.1" y="106.7">5</text>
<text x="40.9" y="113">12</text>
<text x="54.4" y="110.5" transform="rotate(-90 54.4 110.5)">25</text>
<text x="66.3" y="113">24</text>
<text x="167.1" y="111.8">4</text>
<text x="195.1" y="109.2">6</text>
<text x="195.1" y="111.8">7</text>
<text x="41.4" y="118.1">6</text>
<text x="166.7" y="116.8">31</text>
<text x="194.6" y="119.4">10</text>
<text x="195.1" y="114.3">8</text>
<text x="195.1" y="116.8">9</text>
<text x="40.9" y="123.2">11</text>
<text x="66.8" y="123.2">9</text>
<text x="167.1" y="121.9">2</text>
<text x="167.1" y="124.5">3</text>
<text x="194.6" y="121.9">11</text>
<text x="194.6" y="124.5">12</text>
<text x="256" y="121.9">1</text>
<text x="256" y="124.5">2</text>
<text x="268" y="124.1">SSD1316</text>
<text x="40.9" y="128.3">10</text>
<text x="66.3" y="128.3">15</text>
<text x="120.4" y="129.6" transform="rotate(-90 120.4 129.6)">2</text>
<text x="166.7" y="129.5">13</text>
<text x="194.6" y="127">18</text>
<text x="194.6" y="129.5">19</text>
<text x="256" y="127">3</text>
<text x="256" y="129.5">4</text>
<text x="267.8" y="126.7">128x32px</text>
<text x="10.3" y="135.9">C</text>
<text x="41.4" y="133.3">8</text>
<text x="66.8" y="133.3">7</text>
<text x="117" y="133.3">1</text>
<text x="123.3" y="133.3">3</text>
<text x="166.7" y="134.6">26</text>
<text x="166.7" y="137.2">27</text>
<text x="194.6" y="132.1">20</text>
<text x="194.6" y="134.6">21</text>
<text x="194.6" y="137.2">22</text>
<text x="256" y="132.1">5</text>
<text x="256" y="134.6">6</text>
<text x="256" y="137.2">7</text>
<text x="285.3" y="135.9">C</text>
<text x="54.4" y="138.4" transform="rotate(-90 54.4 138.4)">26</text>
<text x="120.4" y="138.5" transform="rotate(-90 120.4 138.5)">4</text>
<text x="166.7" y="139.7">28</text>
<text x="166.7" y="142.2">29</text>
<text x="194.6" y="139.7">23</text>
<text x="194.6" y="142.2">24</text>
<text x="256" y="139.7">8</text>
<text x="256" y="142.2">9</text>
<text x="166.7" y="144.8">30</text>
<text x="176.3" y="149.8" transform="rotate(-90 176.3 149.8)">14</text>
<text x="178.8" y="149.8" transform="rotate(-90 178.8 149.8)">16</text>
<text x="181.4" y="149.8" transform="rotate(-90 181.4 149.8)">32</text>
<text x="183.9" y="149.8" transform="rotate(-90 183.9 149.8)">33</text>
<text x="194.6" y="144.8">25</text>
<text x="255.6" y="144.8">10</text>
<text x="255.6" y="147.3">11</text>
<text x="255.6" y="152.4">13</text>
<text x="255.6" y="154.9">14</text>
<text x="63.2" y="166.5" transform="rotate(-90 63.2 166.5)">5</text>
<text x="59.2" y="168.9">1</text>
<text x="59.2" y="174">3</text>
<text x="71.9" y="171.4">4</text>
<text x="127.8" y="174">1</text>
<text x="136.9" y="170.9" transform="rotate(-90 136.9 170.9)">3</text>
<text x="63.2" y="177.9" transform="rotate(-90 63.2 177.9)">2</text>
<text x="127.8" y="179.1">4</text>
<text x="127.8" y="176.5">6</text>
<text x="145.6" y="176.5">2</text>
<text x="10.3" y="185.9">D</text>
<text x="136.9" y="183.6" transform="rotate(-90 136.9 183.6)">5</text>
<text x="285.3" y="185.9">D</text>
<text x="35" y="199.9">1</text>
<text x="85" y="199.9">2</text>
<text x="135" y="199.9">3</text>
<text x="185" y="199.9">4</text>
<text x="235" y="199.9">5</text>
<text x="285" y="199.9">6</text>
</g>
<g font-size="1.8" fill="#008484">
<text x="30.8" y="16.2">J1</text>
<text x="49.6" y="17.5">VBUS</text>
<text x="25.5" y="18.7">USB4105-GF-A</text>
<text x="32.2" y="23.7">VBUS</text>
<text x="63.6" y="23.8">VBUS</text>
<text x="91.6" y="22.5">U1</text>
<text x="110.9" y="23.8">+3V3</text>
<text x="127.1" y="22.5">VBUS</text>
<text x="33.5" y="28.8">CC1</text>
<text x="85.3" y="25.1">SPX3819M5-L-3-3</text>
<text x="174.4" y="26.4">+3V3</text>
<text x="33.5" y="31.4">CC2</text>
<text x="87.9" y="30.1">IN</text>
<text x="87.9" y="32.6">EN</text>
<text x="93.8" y="30.1">OUT</text>
<text x="95.1" y="32.6">BP</text>
<text x="99.2" y="34">C3</text>
<text x="104.8" y="33.4" transform="rotate(-90 104.8 33.4)">10000pF 50v</text>
<text x="121.4" y="34">75K 0.5%</text>
<text x="124.6" y="30.2">R2</text>
<text x="169" y="34">U2</text>
<text x="181.1" y="34">BMI270</text>
<text x="193.5" y="35.2">+3V3</text>
<text x="203.7" y="35.2">+3V3</text>
<text x="34.8" y="41.5">D+</text>
<text x="65.5" y="39.3" transform="rotate(-90 65.5 39.3)">C33</text>
<text x="70.6" y="39.4" transform="rotate(-90 70.6 39.4)">C1</text>
<text x="93.3" y="36.8" transform="rotate(-90 93.3 36.8)">GND</text>
<text x="111.2" y="39.4" transform="rotate(-90 111.2 39.4)">C2</text>
<text x="169.4" y="37.7">SDO</text>
<text x="169.4" y="40.3">SDx</text>
<text x="177.2" y="40.6" transform="rotate(-90 177.2 40.6)">VDDIO</text>
<text x="179.7" y="38.8" transform="rotate(-90 179.7 38.8)">VDD</text>
<text x="181.5" y="40.3">ASDx</text>
<text x="195.8" y="41.6">C5</text>
<text x="206" y="41.6">C32</text>
<text x="34.8" y="44.1">D+</text>
<text x="90.7" y="46.7">GND</text>
<text x="124.6" y="42.9">R4</text>
<text x="133.9" y="47.1" transform="rotate(-90 133.9 47.1)">C4</text>
<text x="139" y="46.2" transform="rotate(-90 139 46.2)">1u 50v</text>
<text x="169.4" y="45.3">CSB</text>
<text x="169.4" y="42.8">SCx</text>
<text x="169.4" y="47.9">INT1</text>
<text x="181" y="47.9">OSDO</text>
<text x="181.1" y="45.3">OCSB</text>
<text x="181.5" y="42.8">ASCx</text>
<text x="192.5" y="47.7" transform="rotate(-90 192.5 47.7)">0.1uF 50v</text>
<text x="202.6" y="47.7" transform="rotate(-90 202.6 47.7)">0.1uF 50v</text>
<text x="32.4" y="51.7">SBU1</text>
<text x="169.4" y="50.4">INT2</text>
<text x="177.2" y="51.8" transform="rotate(-90 177.2 51.8)">GNDIO</text>
<text x="179.7" y="51.8" transform="rotate(-90 179.7 51.8)">GND</text>
<text x="193.6" y="53">GND</text>
<text x="203.8" y="53">GND</text>
<text x="21" y="55.1" transform="rotate(-90 21 55.1)">SHIELD</text>
<text x="28.6" y="55.1" transform="rotate(-90 28.6 55.1)">GND</text>
<text x="32.4" y="54.2">SBU2</text>
<text x="127.6" y="54.3">GND</text>
<text x="249.2" y="58.1">J3</text>
<text x="76.7" y="60.6">+3V3</text>
<text x="174.6" y="61.9">GND</text>
<text x="226.5" y="60.6">+3V3</text>
<text x="240.1" y="60.6">Conn_02x03_Odd_Even</text>
<text x="269.8" y="60.5">GND</text>
<text x="26" y="68.3">GND</text>
<text x="71.3" y="68.3">U3</text>
<text x="79.8" y="68.3">DRTR5V0U4S-7</text>
<text x="150.3" y="68.3">+3V3</text>
<text x="153" y="69.5">SW1</text>
<text x="162.3" y="69.5">SW_Push</text>
<text x="180.8" y="68.3">+3V3</text>
<text x="183.5" y="69.5">SW2</text>
<text x="192.8" y="69.5">SW_Push</text>
<text x="20.9" y="75.9">35RASMT4BHNTRX</text>
<text x="28.2" y="73.3">J2</text>
<text x="156.2" y="73.2">0.1uF 50v</text>
<text x="170.9" y="76.3" transform="rotate(-90 170.9 76.3)">R1</text>
<text x="186.7" y="73.2">0.1uF 50v</text>
<text x="202.6" y="76.3" transform="rotate(-90 202.6 76.3)">R3</text>
<text x="162.7" y="78.3">C8</text>
<text x="176" y="78.4" transform="rotate(-90 176 78.4)">10K 5%</text>
<text x="193.1" y="78.3">C9</text>
<text x="207.7" y="78.4" transform="rotate(-90 207.7 78.4)">10K 5%</text>
<text x="107.1" y="87.3">+3V3</text>
<text x="150.3" y="87.3">+3V3</text>
<text x="170.8" y="84.8">GND</text>
<text x="202.5" y="84.8">GND</text>
<text x="31.8" y="94.9">VBUS</text>
<text x="39.1" y="94.8">D_TVS</text>
<text x="40.8" y="92.3">D2</text>
<text x="76.8" y="93.7">GND</text>
<text x="155.2" y="91">C12</text>
<text x="162.5" y="91">0.1uF 50v</text>
<text x="177" y="93.7">+3V3</text>
<text x="26" y="97.5">GND</text>
<text x="101" y="98.7" transform="rotate(-90 101 98.7)">2.2K 5%</text>
<text x="107.4" y="98.7" transform="rotate(-90 107.4 98.7)">2.2K 5%</text>
<text x="155.2" y="97.3">C13</text>
<text x="162.5" y="97.3">0.1uF 50v</text>
<text x="32.3" y="105">10uF 35v</text>
<text x="42.2" y="105">C15</text>
<text x="46.3" y="107.6">GND</text>
<text x="52.2" y="102.6">VBUS</text>
<text x="101" y="102.9" transform="rotate(-90 101 102.9)">R6</text>
<text x="107.4" y="102.9" transform="rotate(-90 107.4 102.9)">R7</text>
<text x="126.3" y="106.8" transform="rotate(-90 126.3 106.8)">C6</text>
<text x="136.5" y="106.8" transform="rotate(-90 136.5 106.8)">C7</text>
<text x="155.2" y="103.7">C14</text>
<text x="156.2" y="102.4">0.1uF 50v</text>
<text x="169" y="103.8">U5</text>
<text x="185.9" y="103.8">STM32G431Kxxx</text>
<text x="190.4" y="107.6">PA0</text>
<text x="43.3" y="110.2">U6</text>
<text x="43.7" y="113.9">LDSTRT</text>
<text x="55.2" y="113" transform="rotate(-90 55.2 113)">IN</text>
<text x="55.5" y="110.2">TPS25982ONRGET</text>
<text x="61.8" y="113.9">OUT</text>
<text x="131.4" y="108.8" transform="rotate(-90 131.4 108.8)">220pF 50v</text>
<text x="141.5" y="108.8" transform="rotate(-90 141.5 108.8)">220pF 50v</text>
<text x="164.4" y="108.9">GND</text>
<text x="169.4" y="112.6">PG10-NRST</text>
<text x="179.7" y="108.6" transform="rotate(-90 179.7 108.6)">VDD</text>
<text x="182.2" y="108.6" transform="rotate(-90 182.2 108.6)">VDD</text>
<text x="184.8" y="109.9" transform="rotate(-90 184.8 109.9)">VDDA</text>
<text x="190.4" y="110.1">PA1</text>
<text x="190.4" y="112.6">PA2</text>
<text x="43.7" y="119">EN/UVLO</text>
<text x="63" y="119">PG</text>
<text x="96.7" y="117.8">D3</text>
<text x="96.9" y="119.1">D_Schottky</text>
<text x="130.1" y="116.5">GND</text>
<text x="169.4" y="117.7">PB8-BOOT0</text>
<text x="190.4" y="115.2">PA3</text>
<text x="190.4" y="117.7">PA4</text>
<text x="230.3" y="117.8">+3V3</text>
<text x="236.7" y="117.8">+3V3 +3V3</text>
<text x="257.9" y="119.1">OLED1</text>
<text x="268.8" y="119.1">ER-OLED0.87</text>
<text x="43.7" y="124.1">NRETRY</text>
<text x="60.9" y="124.1">IMON</text>
<text x="88.3" y="121.9" transform="rotate(-90 88.3 121.9)">C16</text>
<text x="118.7" y="122.7">GND</text>
<text x="169.4" y="122.8">PF0-OSC_IN</text>
<text x="169.4" y="125.3">PF1-OSC_OUT</text>
<text x="190.4" y="120.3">PA5</text>
<text x="190.4" y="122.8">PA6</text>
<text x="190.4" y="125.3">PA7</text>
<text x="230.2" y="124.1">C18</text>
<text x="236.5" y="124.1">C19</text>
<text x="246" y="121.5">C17</text>
<text x="250" y="120.2">1u 50v</text>
<text x="258.8" y="122.8">C2P</text>
<text x="258.8" y="125.3">C2N</text>
<text x="43.7" y="129.2">RETRY_DLY</text>
<text x="61.1" y="129.2">dVdT</text>
<text x="108.4" y="128">NX2016SA-24MHZ-EXS00A-CS10820</text>
<text x="115.7" y="130.5">Y1</text>
<text x="169.4" y="130.4">PB0</text>
<text x="190.4" y="127.9">PA8</text>
<text x="190.4" y="130.4">PA9</text>
<text x="229.3" y="130.2" transform="rotate(-90 229.3 130.2)">0.1uF 50v</text>
<text x="242" y="130.2" transform="rotate(-90 242 130.2)">0.1uF 50v</text>
<text x="246" y="126.5">C20</text>
<text x="250" y="126.5">1u 50v</text>
<text x="258.8" y="127.9">C1P</text>
<text x="258.8" y="130.4">C1N</text>
<text x="43.7" y="134.2">ILIM</text>
<text x="55.2" y="135.6" transform="rotate(-90 55.2 135.6)">GND</text>
<text x="59.5" y="134.2">ITIMER</text>
<text x="87.1" y="137.7" transform="rotate(-90 87.1 137.7)">1870 0.5%</text>
<text x="169.4" y="135.5">PB3</text>
<text x="189.4" y="133">PA10</text>
<text x="189.4" y="135.5">PA11</text>
<text x="230.4" y="135.6">GND</text>
<text x="236.8" y="135.6">GND</text>
<text x="258.8" y="133">VBAT</text>
<text x="258.8" y="135.5">VBREF</text>
<text x="23.2" y="139.4">R11</text>
<text x="43.9" y="140.5" transform="rotate(-90 43.9 140.5)">220 1%</text>
<text x="67.9" y="143.5" transform="rotate(-90 67.9 143.5)">C23</text>
<text x="75.5" y="143.5" transform="rotate(-90 75.5 143.5)">C24</text>
<text x="83.3" y="142.2" transform="rotate(-90 83.3 142.2)">R10</text>
<text x="109.8" y="143.4" transform="rotate(-90 109.8 143.4)">6.8p 50v</text>
<text x="112.3" y="141.6" transform="rotate(-90 112.3 141.6)">C21</text>
<text x="127.6" y="141.6" transform="rotate(-90 127.6 141.6)">C22</text>
<text x="132.6" y="143.4" transform="rotate(-90 132.6 143.4)">6.8p 50v</text>
<text x="169.4" y="138">PB4</text>
<text x="169.4" y="140.6">PB5</text>
<text x="169.4" y="143.1">PB6</text>
<text x="189.4" y="138">PA12</text>
<text x="189.4" y="140.6">PA13</text>
<text x="189.4" y="143.1">PA14</text>
<text x="258.8" y="138">VSS</text>
<text x="258.8" y="140.6">VDD</text>
<text x="258.8" y="143.1">RES#</text>
<text x="22.2" y="145.7">10K 5%</text>
<text x="32.3" y="147.7" transform="rotate(-90 32.3 147.7)">10000pF 50v</text>
<text x="34.9" y="144.1" transform="rotate(-90 34.9 144.1)">C25</text>
<text x="40.1" y="144.7" transform="rotate(-90 40.1 144.7)">R12</text>
<text x="52.6" y="149.5">GND</text>
<text x="73" y="146.5" transform="rotate(-90 73 146.5)">10000pF 50v</text>
<text x="80.6" y="145.4" transform="rotate(-90 80.6 145.4)">1200pF 50v</text>
<text x="118.7" y="147">GND</text>
<text x="169.4" y="145.7">PB7</text>
<text x="177.2" y="147.1" transform="rotate(-90 177.2 147.1)">VSSA</text>
<text x="179.7" y="147.1" transform="rotate(-90 179.7 147.1)">VSS</text>
<text x="182.2" y="147.1" transform="rotate(-90 182.2 147.1)">VSS</text>
<text x="184.8" y="147.1" transform="rotate(-90 184.8 147.1)">VSS-PAD</text>
<text x="189.4" y="145.7">PA15</text>
<text x="240.9" y="149.4">R13</text>
<text x="249.1" y="149.4">390K 5%</text>
<text x="255.6" y="149.9">12</text>
<text x="258.8" y="145.7">SCL</text>
<text x="258.8" y="148.2">SDA</text>
<text x="27.1" y="155.9">+3V3</text>
<text x="37.9" y="155.9">+3V3</text>
<text x="43.8" y="155.8">0.1uF 50v</text>
<text x="233.3" y="151.9">C26</text>
<text x="244.8" y="154.5">C27</text>
<text x="258.8" y="150.7">IREF</text>
<text x="258.8" y="153.3">VCOMH</text>
<text x="258.8" y="155.8">VCC</text>
<text x="41.5" y="158.3">C28</text>
<text x="61.4" y="158.4">+3V3</text>
<text x="174.6" y="157.2">GND</text>
<text x="234" y="157">2.2u 25v</text>
<text x="245.4" y="159.6">2.2u 25v</text>
<text x="25.7" y="163.4">R14</text>
<text x="25.9" y="165.9">1M 5%</text>
<text x="33.9" y="167.2">R15</text>
<text x="50.7" y="163.5">GND</text>
<text x="58.6" y="166.1">U7</text>
<text x="65.1" y="166.1">OPA376AIDCKR</text>
<text x="135.1" y="163.5">+3V3</text>
<text x="149" y="167.3">+3V3</text>
<text x="230.4" y="162.2">GND</text>
<text x="32.2" y="172.3">5.6K 5%</text>
<text x="61.1" y="169.8">+</text>
<text x="64.1" y="170.2" transform="rotate(-90 64.1 170.2)">V+</text>
<text x="78.4" y="169.7">R16</text>
<text x="129.7" y="171.1">U8</text>
<text x="138.4" y="171.1">STTS22H</text>
<text x="151.4" y="173.7">C29</text>
<text x="35.9" y="178.8">C30</text>
<text x="41.3" y="178.2" transform="rotate(-90 41.3 178.2)">10000pF 50v</text>
<text x="76.6" y="174.8">2.2K 5%</text>
<text x="82.9" y="178.8">C31</text>
<text x="89" y="178.2" transform="rotate(-90 89 178.2)">10000pF 50v</text>
<text x="130.6" y="174.9">SCL</text>
<text x="130.6" y="180">ADDR</text>
<text x="130.6" y="177.4">SDA</text>
<text x="140.9" y="177.4">INT</text>
<text x="152" y="178.8">0.1uF 50v</text>
<text x="137.8" y="180.8" transform="rotate(-90 137.8 180.8)">GND Vdd</text>
<text x="149.2" y="185.1">GND</text>
<text x="42" y="191.3">560 0.1%</text>
<text x="44.1" y="186.2">R17</text>
<text x="51.5" y="191.3">100K 0.1%</text>
<text x="54.3" y="186.2">R18</text>
<text x="61.5" y="186.4">GND</text>
<text x="135.2" y="191.5">GND</text>
<text x="37.4" y="195.3">GND</text>
<text x="84.4" y="195.3">GND</text>
</g>
<g font-size="1.8">
<text x="49.8" y="27.6">CC1</text>
<text x="49.8" y="30.2">CC2</text>
<text x="47.3" y="37.8">USB_N</text>
<text x="47.4" y="40.3">USB_P</text>
<text x="137.1" y="36.5">PVD_IN</text>
<text x="152.4" y="41.6">SPI1_SCK</text>
<text x="152.4" y="39.1">SPI1_MOSI</text>
<text x="152.4" y="36.5">SPI1_MISO</text>
<text x="152.4" y="44.2">SPI1_NSS</text>
<text x="152.4" y="46.7">INT0</text>
<text x="228.6" y="65.7">SWO</text>
<text x="265.8" y="65.7">SWDIO</text>
<text x="173.2" y="70.8">BTN2</text>
<text x="204.9" y="70.8">BTN1</text>
<text x="228.6" y="68.3">NRST</text>
<text x="265.3" y="68.3">SWCLK</text>
<text x="61" y="73.4">USB_P</text>
<text x="93" y="73.4">CC2</text>
<text x="34.6" y="83.5">HEATER</text>
<text x="35.8" y="78.4">TIP_TC</text>
<text x="61" y="78.4">USB_N</text>
<text x="93" y="78.4">CC1</text>
<text x="126.5" y="96.5" transform="rotate(-90 126.5 96.5)">CC1</text>
<text x="136.6" y="96.5" transform="rotate(-90 136.6 96.5)">CC2</text>
<text x="204.4" y="106.4">PVD_IN</text>
<text x="86.7" y="112.7">HEATER</text>
<text x="152.4" y="111.5">NRST</text>
<text x="200.1" y="108.9">TEMP_SENS</text>
<text x="203.6" y="111.5">VSENSE</text>
<text x="24.1" y="117.8">HEAT_ON</text>
<text x="66.3" y="118.1">13 HEATER_PG</text>
<text x="102.3" y="114.5" transform="rotate(-90 102.3 114.5)">I2C1_SCL</text>
<text x="108.7" y="114.5" transform="rotate(-90 108.7 114.5)">I2C1_SDA</text>
<text x="152.4" y="116.5">BTN1</text>
<text x="202.3" y="119.1">SPI1_SCK</text>
<text x="202.4" y="116.5">SPI1_NSS</text>
<text x="207" y="114">INT0</text>
<text x="72.8" y="122.9">VSENSE</text>
<text x="152.4" y="124.2">OSC_OUT</text>
<text x="152.4" y="121.6">OSC_IN</text>
<text x="201.5" y="121.6">SPI1_MISO</text>
<text x="201.5" y="124.2">SPI1_MOSI</text>
<text x="152.4" y="129.2">HEAT_ON</text>
<text x="206.2" y="126.7">BTN2</text>
<text x="207.3" y="129.2">CC1</text>
<text x="207.3" y="131.8">CC2</text>
<text x="106.7" y="133.1">OSC_OUT</text>
<text x="128" y="133.1">OSC_IN</text>
<text x="152.4" y="136.9">CC2</text>
<text x="152.4" y="134.3">SWO</text>
<text x="204.8" y="134.3">USB_N</text>
<text x="204.9" y="136.9">USB_P</text>
<text x="152.4" y="139.4">DISP_RST#</text>
<text x="152.4" y="141.9">CC1</text>
<text x="204.3" y="141.9">SWCLK</text>
<text x="204.8" y="139.4">SWDIO</text>
<text x="234.9" y="141.9">DISP_RST#</text>
<text x="152.4" y="144.5">I2C1_SDA</text>
<text x="202.6" y="144.5">I2C1_SCL</text>
<text x="234.9" y="147">I2C1_SDA</text>
<text x="234.9" y="144.5">I2C1_SCL</text>
<text x="17.8" y="168.6">TIP_TC</text>
<text x="87.1" y="171.2">TEMP_SENS</text>
<text x="114.3" y="173.7">I2C1_SCL</text>
<text x="114.3" y="176.2">I2C1_SDA</text>
</g>
<g font-size="1.8" fill="#0000c2">
<text x="154.9" y="26.4">6 Axis IMU</text>
<text x="204.3" y="87.3">Microcontroller</text>
<text x="274.4" y="161">Display</text>
<text x="115.3" y="163.5">Board Temp Sensor</text>
</g>
<g font-size="1.8" fill="#008400">
<text x="65.5" y="33.7" transform="rotate(-90 65.5 33.7)">10uF 35v</text>
<text x="70.6" y="33.7" transform="rotate(-90 70.6 33.7)">10uF 35v</text>
<text x="111.2" y="33.7" transform="rotate(-90 111.2 33.7)">10uF 35v</text>
<text x="121.4" y="47.9">12K 0.5%</text>
<text x="88.3" y="116.3" transform="rotate(-90 88.3 116.3)">10uF 35v</text>
</g>
<g font-size="1.8" fill="#840084">
<text x="68" y="33.5" transform="rotate(-90 68 33.5)">35v</text>
<text x="73.1" y="33.5" transform="rotate(-90 73.1 33.5)">35v</text>
<text x="113.7" y="33.5" transform="rotate(-90 113.7 33.5)">35v</text>
<text x="130.2" y="32.7" transform="rotate(-90 130.2 32.7)">0.5%</text>
<text x="103.9" y="39.1">50v</text>
<text x="130.2" y="45.4" transform="rotate(-90 130.2 45.4)">0.5%</text>
<text x="136.5" y="42.4" transform="rotate(-90 136.5 42.4)">50v</text>
<text x="197.9" y="44.1">50v</text>
<text x="208.1" y="44.1">50v</text>
<text x="159.8" y="75.7">50v</text>
<text x="173.4" y="76.5" transform="rotate(-90 173.4 76.5)">5%</text>
<text x="190.3" y="75.7">50v</text>
<text x="205.2" y="76.5" transform="rotate(-90 205.2 76.5)">5%</text>
<text x="161.1" y="93.5">50v</text>
<text x="45.8" y="97.3">ESDA25P35</text>
<text x="103.6" y="100.6" transform="rotate(-90 103.6 100.6)">5%</text>
<text x="109.9" y="100.6" transform="rotate(-90 109.9 100.6)">5%</text>
<text x="161.1" y="99.9">50v</text>
<text x="36.6" y="102.4">35v</text>
<text x="128.8" y="102.1" transform="rotate(-90 128.8 102.1)">50v</text>
<text x="139" y="102.1" transform="rotate(-90 139 102.1)">50v</text>
<text x="161.1" y="106.2">50v</text>
<text x="90.9" y="116" transform="rotate(-90 90.9 116)">35v</text>
<text x="90.8" y="121.6">RBR3LAM30ATF</text>
<text x="251.3" y="124">50v</text>
<text x="234.4" y="131.3" transform="rotate(-90 234.4 131.3)">50v</text>
<text x="240.7" y="131.3" transform="rotate(-90 240.7 131.3)">50v</text>
<text x="251.3" y="129.1">50v</text>
<text x="70.4" y="137.6" transform="rotate(-90 70.4 137.6)">50v</text>
<text x="78" y="137.6" transform="rotate(-90 78 137.6)">50v</text>
<text x="109.8" y="137.6" transform="rotate(-90 109.8 137.6)">50v</text>
<text x="132.6" y="137.6" transform="rotate(-90 132.6 137.6)">50v</text>
<text x="28.6" y="141.2" transform="rotate(-90 28.6 141.2)">5%</text>
<text x="34.9" y="138.9" transform="rotate(-90 34.9 138.9)">50v</text>
<text x="41.3" y="141.2" transform="rotate(-90 41.3 141.2)">1%</text>
<text x="84.5" y="139.4" transform="rotate(-90 84.5 139.4)">0.5%</text>
<text x="239.8" y="154.5">25v</text>
<text x="246.4" y="150.7">5%</text>
<text x="47.4" y="160.8">50v</text>
<text x="251.3" y="157">25v</text>
<text x="29.8" y="165.4" transform="rotate(-90 29.8 165.4)">5%</text>
<text x="34.3" y="169.7">5%</text>
<text x="78.7" y="172.3">5%</text>
<text x="153.5" y="176.2">50v</text>
<text x="40.4" y="183.8">50v</text>
<text x="87.4" y="183.8">50v</text>
<text x="43.7" y="188.8">0.1%</text>
<text x="53.9" y="188.8">0.1%</text>
</g>
</svg>
